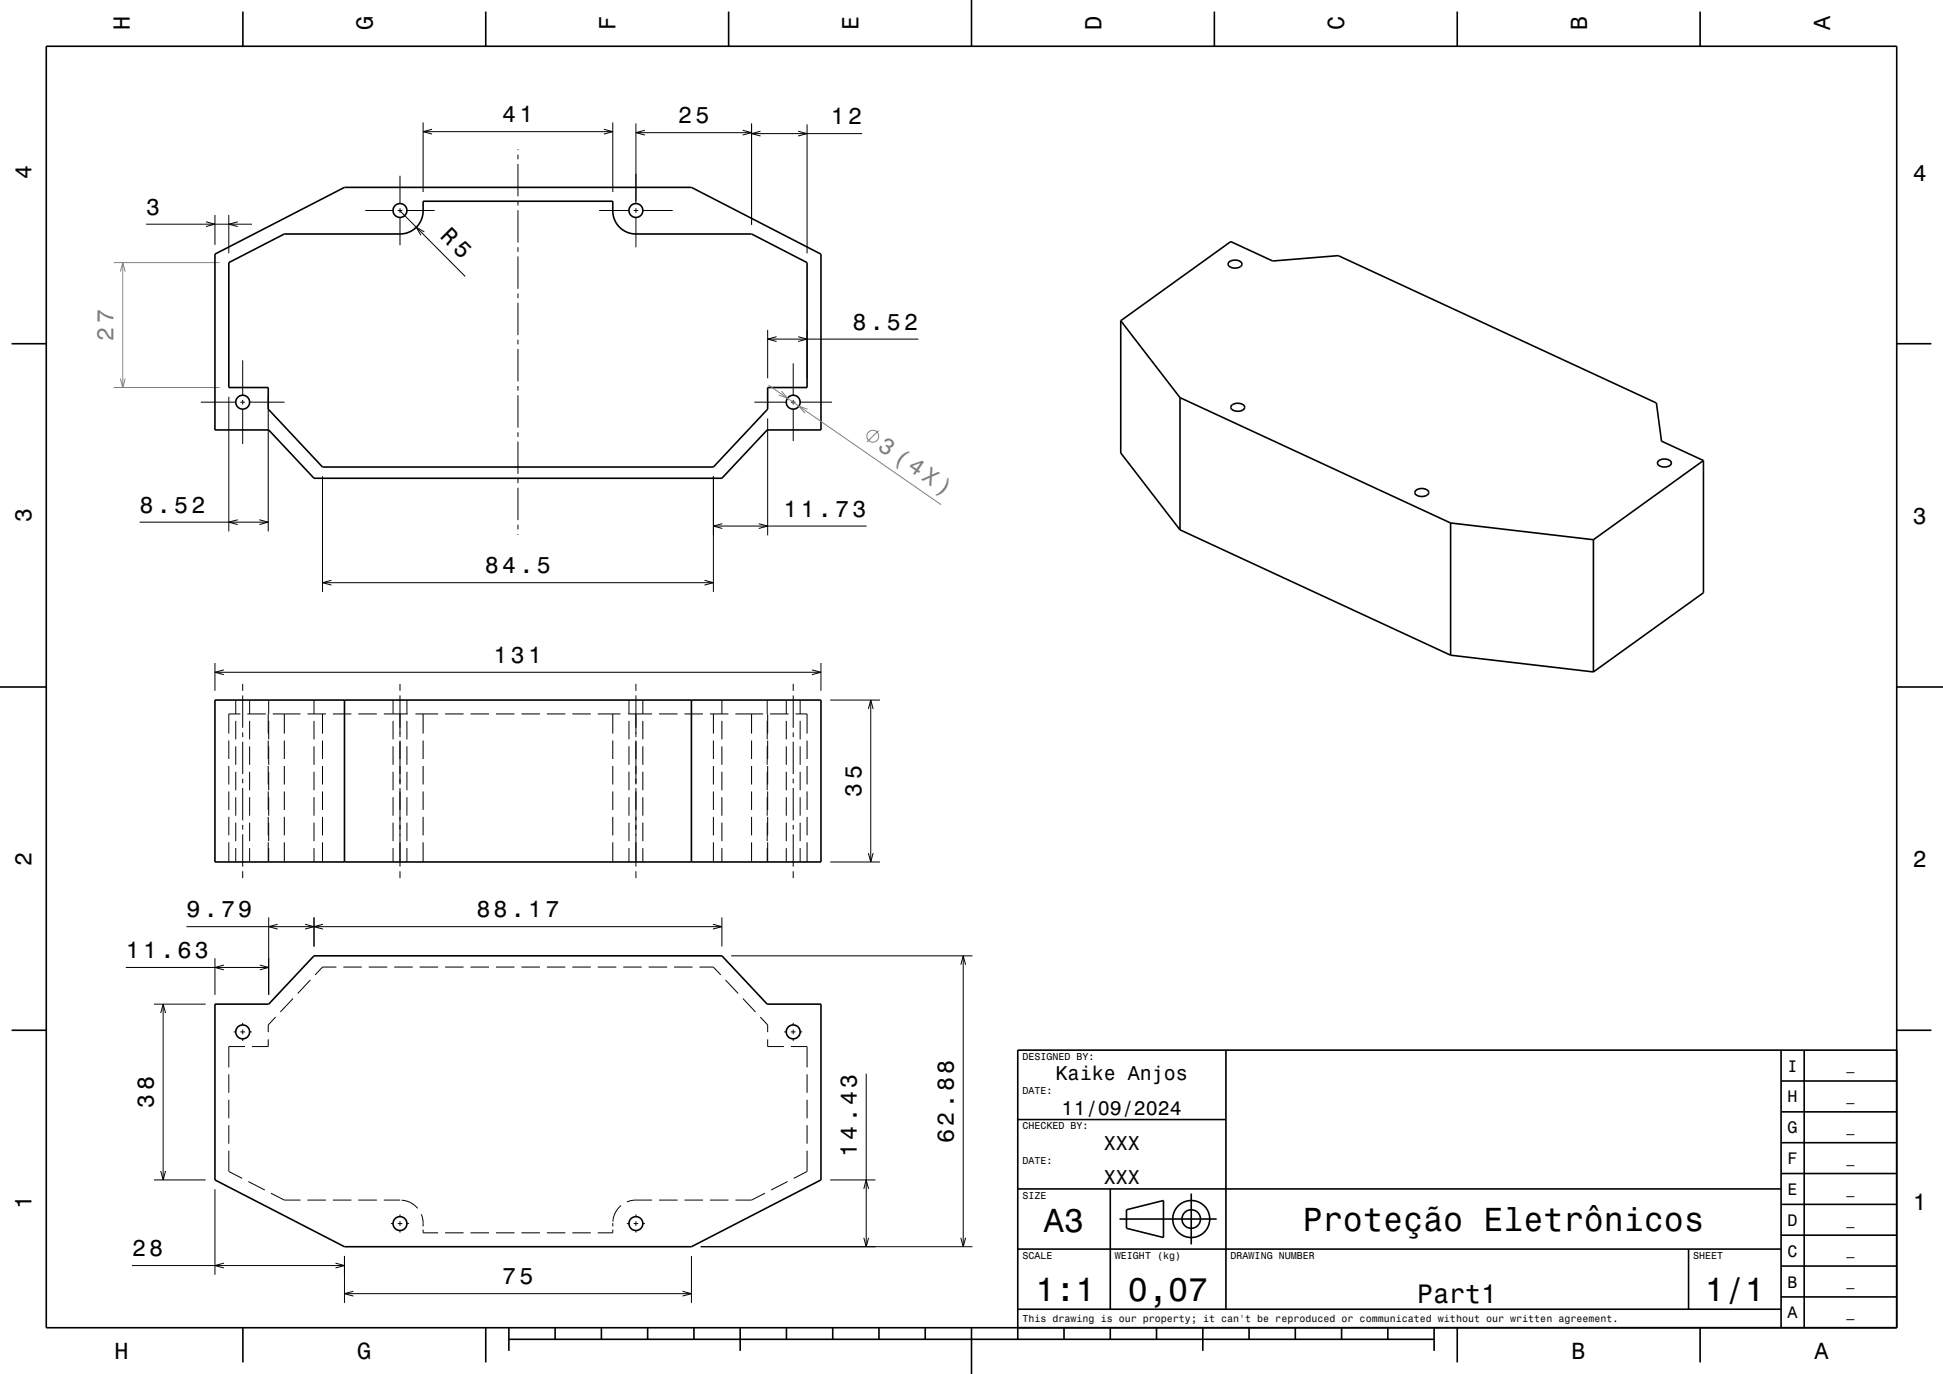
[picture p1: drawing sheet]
<svg xmlns="http://www.w3.org/2000/svg" width="420mm" height="297mm" viewBox="0 0 420 297" stroke-linecap="round" stroke-linejoin="round" font-family="sans-serif">
<g fill="none" stroke="#000" stroke-width=".22">
<path d="M86.5 38v6M91.5 26.5v15M91.5 28.5h41M93.4 27.9l-1.9 .6 1.9 .5M112 32.3v.1M112 33.4v1M112 35.4v7M130.5 27.9l2 .6-2 .5M132.5 26.5v15M137.5 26.7v17.3M137.5 28.7h25M139.4 28.2l-1.9 .5 1.9 .5"/>
<path d="M160.5 28.2l2 .5-2 .5M162.5 26.7v21.9M162.5 28.9h23.9M164.4 28.4l-1.9 .5 1.9 .5M172.5 28.4l2 .5-2 .5M174.5 26.9v27.9M31.6 48.5h22.9M44.5 47.9l2 .6-2 .5M46.5 46.5v6.4M49.5 46.5v8.3M51.4 47.9l-1.9 .6 1.9 .5M79 45.5h6"/>
<path d="M86 45.5h1M86.5 45v1M86.5 47v6M86.5 45.6l14.1 14.2M88 45.5h6M91.7 50.1l-1.7-1 1 1.8M112 43.4v1M112 45.4v7M112 53.4v1M112 55.4v7M129.5 45.5h6.5M137 45.5h1"/>
<path d="M137.5 45v1M137.5 47v6.4M139 45.5h6.4M52.5 77.9v7.5M112 63.4v1M112 65.4v7M112 73.4v1M112 75.4v7M165.9 71.3v10.5M165.9 73.3h32.6M167.9 72.8l-2 .5 2 .5M171.5 78.5v6.9"/>
<path d="M172.5 72.8l2 .5-2 .5M174.5 71.3v10.5M43.4 86.9h7.6M49.5 85.8v29.1M52 86.9h1M52.5 86.4v1M52.5 88.4v7.6M54 86.9h7.5M58 85.8v29.1M112 83.4v1M112 85.4v7M112 93.4v1"/>
<path d="M112 95.4v7M163.1 86.9h6.9M165.9 90.4v25.3M171 86.9h1M171.5 86.4v1M171.5 88.4v6.9M173 86.9h6.9M30.2 112.9h27.8M51.4 112.4l-1.9 .5 1.9 .5M56.1 112.4l1.9 .5-1.9 .5M69.7 103v25M112 103.4v1"/>
<path d="M112 105.4v7M112 113.4v1M112 115.4v.2M154.2 103v25M154.2 113.7h33.1M156.1 113.2l-1.9 .5 1.9 .5M164 113.2l1.9 .5-1.9 .5M69.7 126h84.5M71.6 125.4l-1.9 .6 1.9 .5M152.3 125.4l1.9 .6-1.9 .5M46.5 143.3v6M46.5 145.3h131"/>
<path d="M48.4 144.8l-1.9 .5 1.9 .5M51 151.3v3M51 155.8v4M52 154.3h-2.5v4.3M52.5 147.8v1.5M52.5 150.3v7M52.5 158.3v1M53.5 154.3h4M54 151.3v3M54 155.8v4M58 154.3v4.3M58.1 151.3v3"/>
<path d="M58.1 155.8v4M59 154.3h6M61.5 154.3v4.3M66.5 154.3h4M67.9 151.3v3M67.9 155.8v4M69.7 154.3v4.3M72 154.3h4M77.5 154.3h4M83 154.3h5.1M85 151.3v3M85 155.8v4"/>
<path d="M86.5 147.8v1.5M86.5 150.3v9M88 151.3v3M88 155.8v4M89.8 154.3h4.9M91.5 154.3v4.3M96.2 154.3h4M101.7 154.3h4M107.2 154.3h4M112.7 154.3h4M118.2 154.3h4M123.7 154.3h4"/>
<path d="M129.2 154.3h4.9M132.5 154.3v4.3M135.8 154.3h5.2M136 151.3v3M136 155.8v4M137.5 147.8v1.5M137.5 150.3v9M139 151.3v3M139 155.8v4M142.5 154.3h4M148 154.3h4M153.5 154.3h4"/>
<path d="M154.2 154.3v4.3M156 151.3v3M156 155.8v4M159 154.3h6M162.5 154.3v4.3M165.8 151.3v3M165.8 155.8v4M165.9 154.3v4.3M166.5 154.3h4M170 151.3v3M170 155.8v4M171.5 147.8v1.5"/>
<path d="M171.5 150.3v7M171.5 158.3v1M172 154.3h2.5v4.3M173 151.3v3M173 155.8v4M175.5 144.8l2 .5-2 .5M177.5 143.3v6M179.5 151.3h10.7M187.7 153.3l.5-2 .5 2M188.2 151.3v35M49.5 160.1v4M49.5 165.6v4"/>
<path d="M49.5 171.1v4M49.5 176.6v4M51 161.3v4M51 166.8v4M51 172.3v4M51 177.8v4M52.5 160.3v7M52.5 168.3v1M52.5 170.3v7M52.5 178.3v1M54 161.3v4M54 166.8v4"/>
<path d="M54 172.3v4M54 177.8v4M58 160.1v4M58 165.6v4M58 171.1v4M58 176.6v4M58.1 161.3v4M58.1 166.8v4M58.1 172.3v4M58.1 177.8v4M61.5 160.1v4M61.5 165.6v4"/>
<path d="M61.5 171.1v4M61.5 176.6v4M67.9 161.3v4M67.9 166.8v4M67.9 172.3v4M67.9 177.8v4M69.7 160.1v4M69.7 165.6v4M69.7 171.1v4M69.7 176.6v4M85 161.3v4M85 166.8v4"/>
<path d="M85 172.3v4M85 177.8v4M86.5 160.1v9.5M86.5 170.3v17M88 161.3v4M88 166.8v4M88 172.3v4M88 177.8v4M91.5 160.1v4M91.5 165.6v4M91.5 171.1v4M91.5 176.6v4"/>
<path d="M132.5 160.1v4M132.5 165.6v4M132.5 171.1v4M132.5 176.6v4M136 161.3v4M136 166.8v4M136 172.3v4M136 177.8v4M137.5 160.1v9.5M137.5 170.3v17M139 161.3v4M139 166.8v4"/>
<path d="M139 172.3v4M139 177.8v4M154.2 160.1v4M154.2 165.6v4M154.2 171.1v4M154.2 176.6v4M156 161.3v4M156 166.8v4M156 172.3v4M156 177.8v4M162.5 160.1v4M162.5 165.6v4"/>
<path d="M162.5 171.1v4M162.5 176.6v4M165.8 161.3v4M165.8 166.8v4M165.8 172.3v4M165.8 177.8v4M165.9 160.1v4M165.9 165.6v4M165.9 171.1v4M165.9 176.6v4M170 161.3v4M170 166.8v4"/>
<path d="M170 172.3v4M170 177.8v4M171.5 160.3v7M171.5 168.3v1M171.5 170.3v7M171.5 178.3v1M173 161.3v4M173 166.8v4M173 172.3v4M173 177.8v4M174.5 160.1v4M174.5 165.6v4"/>
<path d="M174.5 171.1v4M174.5 176.6v4M49.5 182.1v4.2M51 183.3v3M52.5 188.3v1.5M52.5 180.3v7M54 183.3v3M58 182.1v4.2M58.1 183.3v3M58.1 198.3v16.7M60 199.8l-1.9 .5 1.9 .5M61.5 182.1v4.2"/>
<path d="M65.9 199.8l2 .5-2 .5M67.9 183.3v3M67.9 198.3v6.3M69.7 182.1v4.2M69.8 199.8l-1.9 .5 1.9 .5M85 183.3v3M86.5 188.3v1.5M88 183.3v3M91.5 182.1v4.2M132.5 182.1v4.2M136 183.3v3M137.5 188.3v1.5"/>
<path d="M139 183.3v3M154.1 199.8l1.9 .5-1.9 .5M154.2 182.1v4.2M156 183.3v3M156 198.3v6.3M162.5 182.1v4.2M165.8 183.3v3M165.9 182.1v4.2M170 183.3v3M171.5 188.3v1.5M171.5 180.3v7M173 183.3v3"/>
<path d="M174.5 182.1v4.2M179.5 186.3h10.7M187.7 184.4l.5 1.9 .5-1.9M27.2 209.1h30.9M33.3 217.1h11.2M34.7 219l.6-1.9 .5 1.9M35.3 217.1v38M40.3 200.3h115.7M46.5 207.1v7.9M48.4 208.6l-1.9 .5 1.9 .5M56.2 208.6l1.9 .5-1.9 .5M59.6 219.9l-1.6 1.6v1.6"/>
<path d="M63.3 215.8l-2.7 3M67.1 211.8l-2.7 2.9M72.7 209h-3l-1.6 1.7M74.2 209h4M79.7 209h4M85.2 209h4M90.7 209h4M96.2 209h4M101.7 209h4M107.2 209h4M112.7 209h4M118.2 209h4"/>
<path d="M123.7 209h4M129.2 209h4M134.7 209h4M140.2 209h4M145.7 209h4M151.2 209h3l1.6 1.7M156.8 211.8l2.8 2.9M158 206.6h52.2M160.6 215.8l2.7 3M164.3 219.9l1.6 1.6v1.6M207.7 208.5l.5-1.9 .5 1.9M208.2 206.6v62.9"/>
<path d="M49.5 232.2v4M49.5 237.7v4M50.5 223.1h.5M52 223.1h1M52.5 221.1v.5M52.5 222.5v1.1M52.5 224.6v.4M53 226.2h-3.5v4.5M54 223.1h.4M58 224.7v1.5h-3.5M165.9 224.7v1.5h3.5M169.5 223.1h.5"/>
<path d="M170.9 226.2h3.6v4.5M171 223.1h1M171.5 221.1v.5M171.5 222.5v1.1M171.5 224.6v.4M173 223.1h.4M174.5 232.2v4M174.5 237.7v4M187.2 232.1v37.4M33.3 255.1h11.2M34.7 253.1l.6 2 .5-2M46.5 257.1v18.5"/>
<path d="M49.5 243.2v4M49.5 248.7v4.5l2.8 1.5M53.7 255.4l3.5 1.8M58.6 257.9l2.9 1.5h3.5M66.5 259.4h4M72 259.4h4M77.5 259.4h4M83 259.4h3.5M86.8 259.4a5 5 0 0 1 3.5 1.8M141 259.4h-4l-1.5 .4M142.5 259.4h4M148 259.4h4"/>
<path d="M153.5 259.4h4M165.4 257.9l-2.9 1.5h-3.5M170.2 255.4l-3.5 1.8M174.5 243.2v4M174.5 248.7v4.5l-2.9 1.5M179.5 255.1h9.7M186.7 257l.5-1.9 .6 1.9M28.5 273.6h46M48.4 273l-1.9 .6 1.9 .5M72.5 273l2 .6-2 .5M74.5 271.5v10.1M74.5 279.6h75"/>
<path d="M76.4 279.1l-1.9 .5 1.9 .6M84.5 264.5h.5M86 264.5h1M86.5 262.5v.5M86.5 264v1M86.5 266v.4M88 264.5h.4M91.1 262.5l.3 1.2 .1 1.4M91.5 265.8v.7h3.2M96.2 266.5h4M101.7 266.5h4M107.2 266.5h4"/>
<path d="M112.7 266.5h4M118.2 266.5h4M123.7 266.5h4M132.5 264.4v.7M132.5 265.8v.7h-3.3M134.2 260.6a5 5 0 0 0-1.7 3.5M135.5 264.5h.5M137 264.5h1M137.5 262.5v.5M137.5 264v1M137.5 266v.4M139 264.5h.4"/>
<path d="M147.5 279.1l2 .5-2 .6M149.5 271.5v10.1M151.5 269.5h58.7M186.7 267.6l.5 1.9 .6-1.9M207.7 267.6l.5 1.9 .5-1.9"/>
</g>
<g fill="none" stroke="#808080" stroke-width=".22">
<path d="M24.5 56.8h23M26 58.7l.5-1.9 .6 1.9M26.5 56.8v27M24.5 83.8h23M26 81.8l.5 2 .6-2M166.1 83.2l37.3 25.9M168.9 84.6l1.3 1.5-1.9-.7M174.6 88.5l-1.9-.7 1.3 1.5M189.9 93.1l-2.5 2.4"/>
<circle cx="188.7" cy="94.3" r="1.28"/>
</g>
<g fill="none" stroke="#000" stroke-width=".35">
<path d="M10 10h400v277h-400zM52.5 2.5v7.5M105 2.5v7.5M157.5 2.5v7.5M210 0v10M262.5 2.5v7.5M315 2.5v7.5M367.5 2.5v7.5M46.5 54.9l28-14.4h75l28 14.4v38h-11.7l-9.8 10.5h-88.1l-9.8-10.5h-11.6zM49.5 56.8l12-6.2h25a5 5 0 0 0 5-5v-2.1h41v2.1a5 5 0 0 0 5 5h25l12 6.2v27h-8.6v4.6l-11.7 12.6h-84.5l-11.7-12.6v-4.6h-8.5zM265.6 56.7a1.84 1.84 0 0 1 2.9 .4 1.73 1.73 0 0 1-3 0zM2.5 74.3h7.5"/>
<path d="M242.3 69.3l23.7-17.1 9.1 4.2 14.2-1.1 68.8 31.8 1.1 8.3 9 4.2M242.3 69.3v28.6l12.8 16.6M242.3 69.3l12.8 16.7M410 74.3h7.5M255.1 86v28.5M255.1 86l58.5 27M266.2 87.6a1.98 1.98 0 0 1 2.8 .3 1.34 1.34 0 0 1-1.8 1 .91 .91 0 0 1-1.1-1.2zM358.5 99.7a1.98 1.98 0 0 1 2.8 .2 1.34 1.34 0 0 1-1.9 1 .91 .91 0 0 1-1-1.1zM368.2 99.6v28.5l-23.8 17.1M368.2 99.6l-23.8 17.1M255.1 114.5l58.5 27.1M306 106.1a1.98 1.98 0 0 1 2.8 .2 1.2 1.2 0 0 1-1.6 1 1.04 1.04 0 0 1-1.3-1.1z"/>
<path d="M313.6 113v28.6M313.6 113l30.8 3.7M344.4 116.7v28.5M0 148.5h10M46.5 151.3h131v35h-131zM74.5 151.3v35M149.5 151.3v35M313.6 141.6l30.8 3.6M410 148.5h10M46.5 217.1h11.6l9.8-10.5h88.1l9.8 10.5h11.7v38l-28 14.4h-75l-28-14.4zM2.5 222.7h7.5M265 227v56"/>
<path d="M385 233.7h25M385 227v60M390 227v60M410 222.7h7.5M410 227h-190v62.5M220 257h165M220 242h45M240 257v26M257.5 258v11M385 253.7h25M385 247h25M385 240.3h25"/>
<path d="M220 270h165M242 263.5h21M243.5 261.5l8-2v8l-8-2zM365 270v13M385 273.7h25M385 267h25M385 260.3h25M52.5 287v7.5M105 287v7.5M110 289.5h200M110 287v5M120 287v2.5"/>
<path d="M130 287v2.5M140 287v2.5M150 287v2.5M160 287v5M170 287v2.5M180 287v2.5M190 287v2.5M200 287v2.5M210 287v10M220 283h165M230 287v2.5M240 287v2.5"/>
<path d="M250 287v2.5M260 287v5M270 287v2.5M280 287v2.5M290 287v2.5M300 287v2.5M310 287v5M315 287v7.5M367.5 287v7.5M385 280.3h25"/>
<circle cx="86.5" cy="45.5" r="1.5"/>
<circle cx="137.5" cy="45.5" r="1.5"/>
<circle cx="52.5" cy="86.9" r="1.5"/>
<circle cx="171.5" cy="86.9" r="1.5"/>
<circle cx="52.5" cy="223.1" r="1.5"/>
<circle cx="171.5" cy="223.1" r="1.5"/>
<circle cx="86.5" cy="264.5" r="1.5"/>
<circle cx="137.5" cy="264.5" r="1.5"/>
<circle cx="257.5" cy="263.5" r="2"/>
<circle cx="257.5" cy="263.5" r="4"/>
</g>
<g font-size="7.2">
<text x="225.7" y="266.3">A3</text>
<text x="281.6" y="266.1">Proteção Eletrônicos</text>
<text x="223.8" y="281.3">1:1</text>
<text x="243.8" y="281.3">0,07</text>
<text x="368.5" y="281.3">1/1</text>
</g>
<text font-size="5.8" x="306.3" y="281.6">Part1</text>
<text font-size="5.1" x="94.9" y="51.3" transform="rotate(45 94.9 51.3)">R 5</text>
<g font-size="5">
<text x="28.1" y="6.5" transform="rotate(-90 28.1 6.5)">H</text>
<text x="80.6" y="6.5" transform="rotate(-90 80.6 6.5)">G</text>
<text x="133.1" y="6.5" transform="rotate(-90 133.1 6.5)">F</text>
<text x="185.6" y="6.5" transform="rotate(-90 185.6 6.5)">E</text>
<text x="238.1" y="6.5" transform="rotate(-90 238.1 6.5)">D</text>
<text x="290.6" y="6.5" transform="rotate(-90 290.6 6.5)">C</text>
<text x="343.1" y="6.5" transform="rotate(-90 343.1 6.5)">B</text>
<text x="395.6" y="6.5" transform="rotate(-90 395.6 6.5)">A</text>
<text x="108.6" y="26.5">41</text>
<text x="146.6" y="26.7">25</text>
<text x="179.6" y="26.9">12</text>
<text x="6.8" y="38.7" transform="rotate(-90 6.8 38.7)">4</text>
<text x="413.5" y="39">4</text>
<text x="31.6" y="46.5">3</text>
<text x="184.3" y="71.3">8.52</text>
<text x="6.8" y="112.9" transform="rotate(-90 6.8 112.9)">3</text>
<text x="30.2" y="110.9">8.52</text>
<text x="169.3" y="111.7">11.73</text>
<text x="413.5" y="113.2">3</text>
<text x="104.8" y="124">84.5</text>
<text x="106.7" y="143.3">131</text>
<text x="186.2" y="172.2" transform="rotate(-90 186.2 172.2)">35</text>
<text x="6.8" y="187.1" transform="rotate(-90 6.8 187.1)">2</text>
<text x="413.5" y="187.4">2</text>
<text x="40.3" y="198.3">9.79</text>
<text x="103" y="198.3">88.17</text>
<text x="27.2" y="207.1">11.63</text>
<text x="33.3" y="239.4" transform="rotate(-90 33.3 239.4)">38</text>
<text x="185.2" y="250.1" transform="rotate(-90 185.2 250.1)">14.43</text>
<text x="206.2" y="247" transform="rotate(-90 206.2 247)">62.88</text>
<text x="6.8" y="261.3" transform="rotate(-90 6.8 261.3)">1</text>
<text x="413.5" y="261.6">1</text>
<text x="28.5" y="271.6">28</text>
<text x="108.6" y="277.6">75</text>
<text x="24.7" y="293.8">H</text>
<text x="77.2" y="293.8">G</text>
<text x="339.7" y="293.8">B</text>
<text x="392.2" y="293.8">A</text>
</g>
<g font-size="5" fill="#808080">
<text x="24.5" y="73.6" transform="rotate(-90 24.5 73.6)">27</text>
<text x="189.5" y="97" transform="rotate(35 189.5 97)">3 (4X)</text>
</g>
<g font-size="4.3">
<text x="228.2" y="233.5">Kaike Anjos</text>
<text x="229.5" y="241">11/09/2024</text>
<text x="238.6" y="248.5">XXX</text>
<text x="238.6" y="256">XXX</text>
</g>
<g font-size="3.6">
<text x="386.4" y="231.6">I</text>
<text x="386.4" y="238.3">H</text>
<text x="386.4" y="245">G</text>
<text x="386.4" y="251.6">F</text>
<text x="386.4" y="258.3">E</text>
<text x="386.4" y="265">D</text>
<text x="386.4" y="271.6">C</text>
<text x="386.4" y="278.3">B</text>
<text x="386.4" y="285">A</text>
</g>
<g font-size="2.9">
<text x="399.1" y="231.4">_</text>
<text x="399.1" y="238">_</text>
<text x="399.1" y="244.7">_</text>
<text x="399.1" y="251.4">_</text>
<text x="399.1" y="258">_</text>
<text x="399.1" y="264.7">_</text>
<text x="399.1" y="271.4">_</text>
<text x="399.1" y="278">_</text>
<text x="399.1" y="284.7">_</text>
</g>
<g font-size="2.2">
<text x="221" y="229.1">DESIGNED BY:</text>
<text x="221" y="236.6">DATE:</text>
<text x="221" y="244.1">CHECKED BY:</text>
<text x="221" y="251.6">DATE:</text>
<text x="221" y="259.1">SIZE</text>
<text x="221" y="272.1">SCALE</text>
<text x="241" y="272.1">WEIGHT (kg)</text>
<text x="266" y="272.1">DRAWING NUMBER</text>
<text x="366" y="272.1">SHEET</text>
<text x="221" y="285.8">This drawing is our property; it can't be reproduced or communicated without our written agreement.</text>
</g>
</svg>
